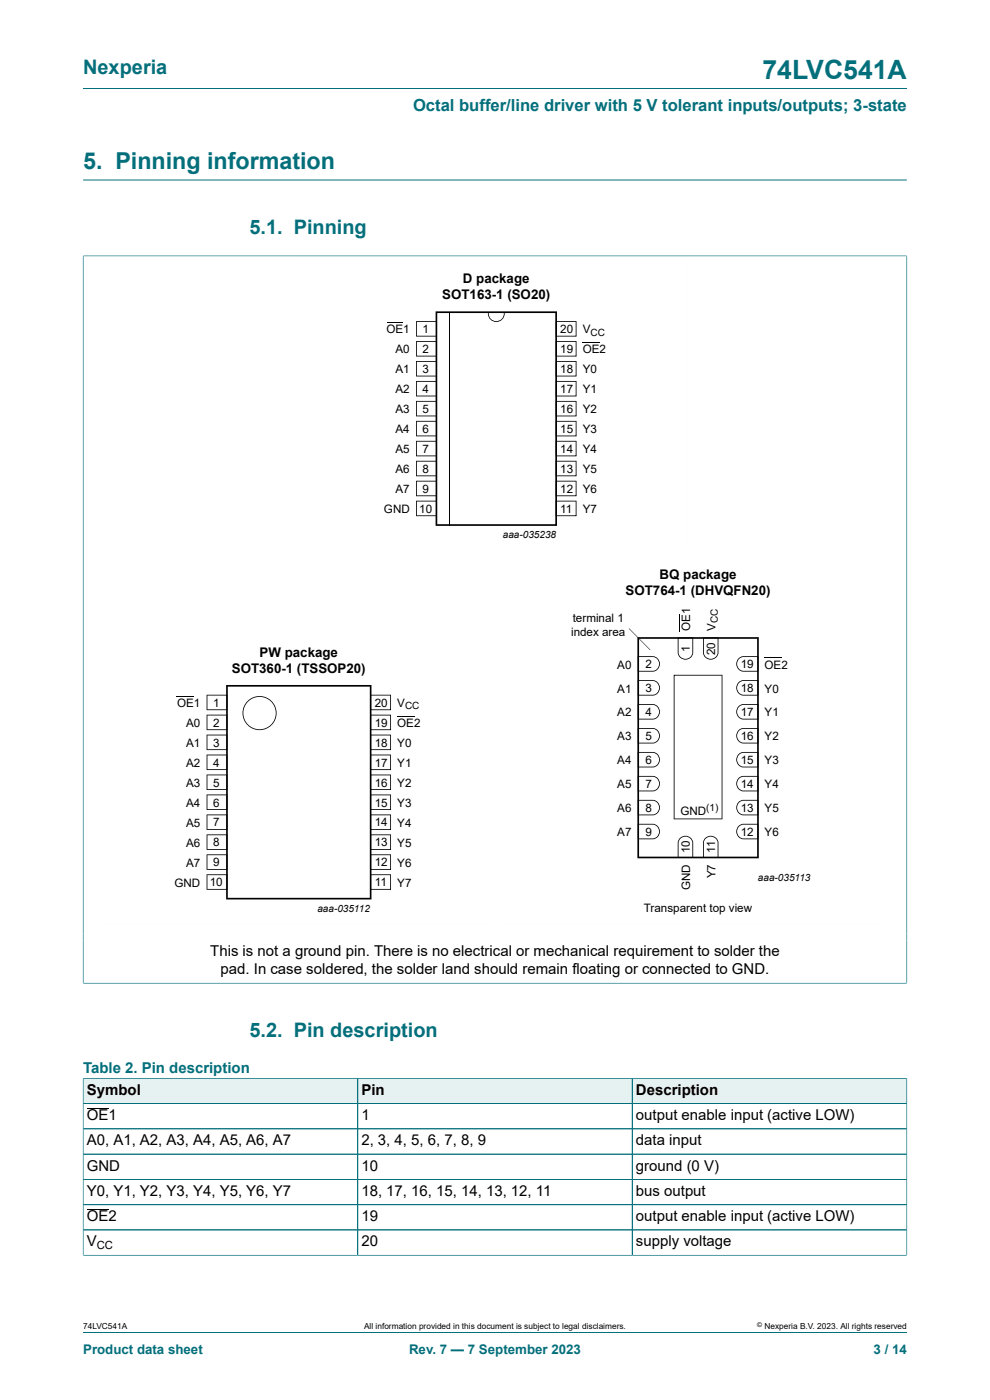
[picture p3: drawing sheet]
<svg xmlns="http://www.w3.org/2000/svg" width="210mm" height="297mm" viewBox="0 0 210 297" stroke-linecap="round" stroke-linejoin="round" font-family="sans-serif">
<path d="M17.6 18.8h174.8M17.6 38.2h174.8M17.6 54.3h174.8M17.6 54.2v143.9M192.4 54.2v143.9" fill="none" stroke="#036f7b" stroke-width=".21"/>
<path d="M64.1 55.7h81.8v61.1h-81.8zM64.1 55.7v61.1h81.8v-61.1z" fill="#fefefe"/>
<g fill="#000">
<path d="M88.3 68.1h4.4v3.2h-.2v-3h-4.1v2.9h4.2l.1 .2h-4.4zM88.3 72.4h4.4v3.1h-.2v-3h-4.1v3h4.2l.1 .1h-4.4zM88.3 76.6h4.4v3.2h-.2v-3h-4.1v2.9h4.2l.1 .2h-4.4zM103.5 66.2h.2a1.63 1.63 0 0 0 1.6 1.9 1.63 1.63 0 0 0 1.6-1.9h.2a1.8 1.8 0 0 1-1.8 2.1 1.8 1.8 0 0 1-1.8-2.1zM117.9 76.6h4.4v3.2h-.2v-3h-4v2.9h4.1l.1 .2h-4.4zM117.9 68.1h4.4v3.2h-.2v-3h-4v2.9h4.1l.1 .2h-4.4zM117.9 72.4h4.4v3.1h-.2v-3h-4v3h4.1l.1 .1h-4.4zM88.3 80.8h4.4v3.2h-.2v-3h-4.1v2.9h4.2l.1 .2h-4.4zM88.3 85.1h4.4v3.1h-.2v-3h-4.1v3h4.2l.1 .1h-4.4zM88.3 89.3h4.4v3.2h-.2v-3h-4.1v2.9h4.2l.1 .2h-4.4zM88.3 93.5h4.4v3.2h-.2v-3h-4.1v2.9h4.2l.1 .2h-4.4zM117.9 93.5h4.4v3.2h-.2v-3h-4v2.9h4.1l.1 .2h-4.4z"/>
<path d="M117.9 85.1h4.4v3.1h-.2v-3h-4v3h4.1l.1 .1h-4.4zM117.9 89.3h4.4v3.2h-.2v-3h-4v2.9h4.1l.1 .2h-4.4zM117.9 80.8h4.4v3.2h-.2v-3h-4v2.9h4.1l.1 .2h-4.4zM88.3 97.8h4.4v3.1h-.2v-3h-4.1v3h4.2l.1 .1h-4.4zM88.3 102h4.4v3.2h-.2v-3h-4.1v2.9h4.2l.1 .2h-4.4zM88.3 106.2h4.4v3.2h-.2v-3h-4.1v2.9h4.2l.1 .2h-4.4zM92.4 66.1h25.7v45.3h-.1v-.2v.2h-.2v-45h-25v44.8h25.2l.1 .4h-25.7zM117.9 102h4.4v3.2h-.2v-3h-4v2.9h4.1l.1 .2h-4.4zM117.9 106.2h4.4v3.2h-.2v-3h-4v2.9h4.1l.1 .2h-4.4zM117.9 97.8h4.4v3.1h-.2v-3h-4v3h4.1l.1 .1h-4.4zM43.8 147.4h4.4v3.2h-.1v-3h-4.1v2.9h4.1l.1 .2h-4.4zM43.8 151.6h4.4v3.2h-.1v-3h-4.1v2.9h4.1l.1 .2h-4.4z"/>
<path d="M43.8 155.8h4.4v3.2h-.1v-3h-4.1v2.9h4.1l.1 .2h-4.4zM52.5 148.7a3.5 3.5 0 0 1 3.9-.8 3.5 3.5 0 0 1 2.2 3.4 3.5 3.5 0 0 0-5.3-3 3.5 3.5 0 0 0 .2 6 3.5 3.5 0 0 0 5.1-3 3.6 3.6 0 0 1-5 3.3 3.6 3.6 0 0 1-1.1-5.9zM78.5 155.8h4.4v3.2h-.1v-3h-4.1v2.9h4.2v.2h-4.4zM78.5 147.4h4.4v3.2h-.1v-3h-4.1v2.9h4.2v.2h-4.4zM78.5 151.6h4.4v3.2h-.1v-3h-4.1v2.9h4.2v.2h-4.4zM43.8 160.1h4.4v3.2h-.1v-3h-4.1v2.9h4.1l.1 .2h-4.4zM43.8 164.3h4.4v3.2h-.1v-3h-4.1v2.9h4.1l.1 .2h-4.4zM43.8 168.5h4.4v3.2h-.1v-3h-4.1v2.9h4.1l.1 .2h-4.4zM43.8 172.8h4.4v3.2h-.1v-3h-4.1v2.9h4.1l.1 .2h-4.4zM78.5 172.8h4.4v3.2h-.1v-3h-4.1v2.9h4.2v.2h-4.4zM78.5 164.3h4.4v3.2h-.1v-3h-4.1v2.9h4.2v.2h-4.4zM78.5 168.5h4.4v3.2h-.1v-3h-4.1v3h4.2v.1h-4.4z"/>
<path d="M78.5 160.1h4.4v3.2h-.1v-3h-4.1v2.9h4.2v.2h-4.4zM43.8 177h4.4v3.2h-.1v-3h-4.1v2.9h4.1l.1 .2h-4.4zM43.8 181.2h4.4v3.2h-.1v-3h-4.1v3h4.1l.1 .1h-4.4zM43.8 185.5h4.4v3.2h-.1v-3h-4.1v2.9h4.1l.1 .2h-4.4zM48 145.3h30.8v45.3h-.2v-.1v.1h-.2v-44.9h-30.1v44.8h30.3l.2 .3h-30.8zM78.5 181.2h4.4v3.2h-.1v-3h-4.1v3h4.2v.1h-4.4zM78.5 185.5h4.4v3.2h-.1v-3h-4.1v2.9h4.2v.2h-4.4zM78.5 177h4.4v3.2h-.1v-3h-4.1v2.9h4.2v.2h-4.4z"/>
</g>
<path d="M82.1 68.5h3.4M95.4 66.2v45.3M123.6 72.7h3.7" fill="none" stroke="#000" stroke-width=".21"/>
<path d="M22.5 135h81.8v61h-81.8zM22.5 135v61h81.8v-61z" fill="#fefefe"/>
<path d="M37.4 147.7h3.7M84.3 152h3.6" fill="none" stroke="#000" stroke-width=".21"/>
<path d="M105.7 118.8h81.8v77.2h-81.8zM105.7 118.8v77.2h81.8v-77.2z" fill="#fefefe"/>
<g fill="#000">
<path d="M133.4 133.3l4.5 4.6zM135.3 139.2h3.2a1.65 1.65 0 0 1 1.5 1.6 1.65 1.65 0 0 1-1.5 1.7h-3.2v-3.2h.2v3h3a1.47 1.47 0 0 0 1.3-1.5 1.47 1.47 0 0 0-1.3-1.4h-3.1zM143.8 135.3h3.2v3.1a1.65 1.65 0 0 1-1.6 1.5 1.65 1.65 0 0 1-1.6-1.5v-3.1h.1v3.1a1.47 1.47 0 0 0 1.5 1.4 1.47 1.47 0 0 0 1.5-1.4v-3h-3.1zM149.1 135.3h3.3v3.1a1.65 1.65 0 0 1-1.6 1.5 1.65 1.65 0 0 1-1.7-1.5v-3.1h.2v3.1a1.47 1.47 0 0 0 1.5 1.4 1.47 1.47 0 0 0 1.4-1.4v-3h-3zM156.6 139.7l.8-.5h3.4v.2h-3.1a1.47 1.47 0 0 0-1.3 1.4 1.47 1.47 0 0 0 1.3 1.5h3v-3l.2-.1v3.3h-3.2a1.66 1.66 0 0 1-1.4-1.1 1.66 1.66 0 0 1 .3-1.7zM135.3 159.5h3.2a1.65 1.65 0 0 1 1.5 1.7 1.65 1.65 0 0 1-1.5 1.6h-3.2v-3.2h.2v3h3a1.47 1.47 0 0 0 1.3-1.4 1.47 1.47 0 0 0-1.3-1.5h-3.1zM135.3 154.4h3.2a1.65 1.65 0 0 1 1.5 1.7 1.65 1.65 0 0 1-1.5 1.6h-3.2v-3.2h.2v3.1h3a1.47 1.47 0 0 0 1.3-1.5 1.47 1.47 0 0 0-1.3-1.5h-3.1zM135.3 149.4h3.2a1.65 1.65 0 0 1 1.5 1.6 1.65 1.65 0 0 1-1.5 1.6h-3.2v-3.1h.2v3h3a1.47 1.47 0 0 0 1.3-1.5 1.47 1.47 0 0 0-1.3-1.5h-3.1zM135.3 144.3h3.2a1.65 1.65 0 0 1 1.5 1.6 1.65 1.65 0 0 1-1.5 1.7h-3.2v-3.2h.2v3h3a1.47 1.47 0 0 0 1.3-1.5 1.47 1.47 0 0 0-1.3-1.4h-3.1zM142.9 143.2h10.3v30.6h-10.3v-30.6h.2v30.4h10v-30.3h-10.1zM156.6 160l.8-.4 3.4-.1v.2h-3.1a1.47 1.47 0 0 0-1.3 1.5 1.47 1.47 0 0 0 1.3 1.4h3v-3l.2-.1v3.3h-3.2a1.66 1.66 0 0 1-1.4-1 1.66 1.66 0 0 1 .3-1.8zM156.6 155l.8-.5 3.4-.1v.2h-3.1a1.47 1.47 0 0 0-1.3 1.5 1.47 1.47 0 0 0 1.3 1.5h3v-3.1l.2-.1v3.3h-3.2a1.66 1.66 0 0 1-1.4-1 1.66 1.66 0 0 1 .3-1.7z"/>
<path d="M156.6 149.9l.8-.5h3.4v.1h-3.1a1.47 1.47 0 0 0-1.3 1.5 1.47 1.47 0 0 0 1.3 1.5h3v-3l.2-.1v3.2h-3.2a1.66 1.66 0 0 1-1.4-1 1.66 1.66 0 0 1 .3-1.7zM156.6 144.8l.8-.5h3.4v.2h-3.1a1.47 1.47 0 0 0-1.3 1.4 1.47 1.47 0 0 0 1.3 1.5h3v-3l.2-.1v3.3h-3.2a1.66 1.66 0 0 1-1.4-1.1 1.66 1.66 0 0 1 .3-1.7zM135.3 174.8h3.2a1.65 1.65 0 0 1 1.5 1.6 1.65 1.65 0 0 1-1.5 1.6h-3.2v-3.1h.2v3h3a1.47 1.47 0 0 0 1.3-1.5 1.47 1.47 0 0 0-1.3-1.5h-3.1zM135.3 169.7h3.2a1.65 1.65 0 0 1 1.5 1.6 1.65 1.65 0 0 1-1.5 1.7h-3.2v-3.2h.2v3h3a1.47 1.47 0 0 0 1.3-1.5 1.47 1.47 0 0 0-1.3-1.4h-3.1zM135.3 164.6h3.2a1.65 1.65 0 0 1 1.5 1.6 1.65 1.65 0 0 1-1.5 1.7h-3.2v-3.2h.2v3h3a1.47 1.47 0 0 0 1.3-1.5 1.47 1.47 0 0 0-1.3-1.4h-3.1zM156.6 175.3l.8-.5h3.4v.1h-3.1a1.47 1.47 0 0 0-1.3 1.5 1.47 1.47 0 0 0 1.3 1.5h3v-3l.2-.1v3.2h-3.2a1.66 1.66 0 0 1-1.4-1 1.66 1.66 0 0 1 .3-1.7zM156.6 170.2l.8-.5h3.4v.2h-3.1a1.47 1.47 0 0 0-1.3 1.4 1.47 1.47 0 0 0 1.3 1.5h3v-3l.2-.1v3.3h-3.2a1.66 1.66 0 0 1-1.4-1.1 1.66 1.66 0 0 1 .3-1.7zM156.6 165.1l.8-.5h3.4v.2h-3.1a1.47 1.47 0 0 0-1.3 1.4 1.47 1.47 0 0 0 1.3 1.5h3v-3l.2-.1v3.3h-3.2a1.66 1.66 0 0 1-1.4-1.1 1.66 1.66 0 0 1 .3-1.7zM135.2 135.2h25.8v46.9h-25.6v-.2h.2h-.2v-.2h25.2v-46.2h-25v46.4l-.4 .2zM144.3 177.7a1.66 1.66 0 0 1 1.7-.3 1.66 1.66 0 0 1 1 1.4v3.2h-3.2v-.2h3.1v-3a1.47 1.47 0 0 0-1.5-1.3 1.47 1.47 0 0 0-1.5 1.3v3.1l-.1 .1v-3.2l.1-.6zM149.6 177.7a1.66 1.66 0 0 1 1.7-.3 1.66 1.66 0 0 1 1.1 1.4v3.2h-3.2v-.2h3v-3a1.47 1.47 0 0 0-1.4-1.3 1.47 1.47 0 0 0-1.5 1.3v3.1l-.2 .1v-3.2l.2-.6z"/>
</g>
<path d="M144.1 130.3v3.6M162.2 139.6h3.7" fill="none" stroke="#000" stroke-width=".21"/>
<path d="M17.6 54.4v154.2M17.7 54.3h174.6M192.4 54.4v154.2M17.6 208.6h174.8" fill="none" stroke="#036f7b" stroke-width=".21"/>
<path d="M17.7 228.8h58.1v5.2h-58.1z" fill="#e6f1f2"/>
<path d="M17.6 228.7v5.4h58.3v-5.3h-58.3" fill="none" stroke="#036f7b" stroke-width=".21"/>
<path d="M75.9 228.8h58.1v5.2h-58.1z" fill="#e6f1f2"/>
<path d="M75.9 228.8h58.2v5.3h-58.2z" fill="none" stroke="#036f7b" stroke-width=".21"/>
<path d="M134.2 228.8h58.1v5.2h-58.1z" fill="#e6f1f2"/>
<g fill="none" stroke="#036f7b" stroke-width=".21">
<path d="M17.6 234.1h174.8M17.6 239.5h174.8M17.6 228.8v37.6M17.7 228.8h174.7M75.9 228.8v37.5M134.1 228.8v37.5M192.4 228.7v37.7M17.6 244.8h174.8M17.6 250.2h174.8M17.6 255.6h174.8M17.6 266.3h174.8M17.6 260.9h174.8"/>
<path d="M17.6 282.6h174.8"/>
</g>
<path d="M18.4 235.1h4.6M18.4 256.6h4.6" fill="none" stroke="#000" stroke-width=".21"/>
<text font-size="5.6" fill="#036f7b" x="161.7" y="16.8">74LVC541A</text>
<text font-size="4.9" fill="#036f7b" x="17.6" y="35.9">5. Pinning information</text>
<g font-size="4.2" fill="#036f7b">
<text x="17.6" y="15.6">Nexperia</text>
<text x="52.9" y="49.7">5.1. Pinning</text>
<text x="52.9" y="220">5.2. Pin description</text>
</g>
<text font-size="3.5" fill="#036f7b" x="87.6" y="23.7">Octal buffer/line driver with 5 V tolerant inputs/outputs; 3-state</text>
<g font-size="3.2">
<text x="44.6" y="202.9">This is not a ground pin. There is no electrical or mechanical requirement to solder the</text>
<text x="46.8" y="206.7">pad. In case soldered, the solder land should remain floating or connected to GND.</text>
<text x="18.4" y="232.3">Symbol</text>
<text x="76.7" y="232.3">Pin</text>
<text x="134.9" y="232.3">Description</text>
<text x="18.4" y="237.6">OE1</text>
<text x="76.7" y="237.6">1</text>
<text x="134.9" y="237.6">output enable input (active LOW)</text>
<text x="18.4" y="243">A0, A1, A2, A3, A4, A5, A6, A7</text>
<text x="76.7" y="243">2, 3, 4, 5, 6, 7, 8, 9</text>
<text x="134.9" y="243">data input</text>
<text x="18.4" y="248.3">GND</text>
<text x="76.7" y="248.3">10</text>
<text x="134.9" y="248.3">ground (0 V)</text>
<text x="18.4" y="253.7">Y0, Y1, Y2, Y3, Y4, Y5, Y6, Y7</text>
<text x="76.7" y="253.7">18, 17, 16, 15, 14, 13, 12, 11</text>
<text x="134.9" y="253.7">bus output</text>
<text x="18.4" y="259.1">OE2</text>
<text x="76.7" y="259.1">19</text>
<text x="134.9" y="259.1">output enable input (active LOW)</text>
<text x="18.4" y="264.4">V</text>
<text x="76.7" y="264.4">20</text>
<text x="134.9" y="264.4">supply voltage</text>
</g>
<text font-size="3.2" fill="#036f7b" x="17.6" y="227.7">Table 2. Pin description</text>
<g font-size="2.8">
<text x="93.8" y="63.4">SOT163-1 (SO20)</text>
<text x="98.2" y="60">D package</text>
<text x="139.9" y="122.9">BQ package</text>
<text x="132.7" y="126.3">SOT764-1 (DHVQFN20)</text>
<text x="49.2" y="142.7">SOT360-1 (TSSOP20)</text>
<text x="55.1" y="139.3">PW package</text>
</g>
<g font-size="2.8" fill="#036f7b">
<text x="17.6" y="287.2">Product data sheet</text>
<text x="86.8" y="287.2">Rev. 7 — 7 September 2023</text>
<text x="185.3" y="287.2">3 / 14</text>
</g>
<g font-size="2.5">
<text x="82" y="70.7">OE1</text>
<text x="89.6" y="70.7">1</text>
<text x="118.9" y="70.7">20</text>
<text x="123.6" y="70.7">V</text>
<text x="83.9" y="75">A0</text>
<text x="89.6" y="74.9">2</text>
<text x="118.9" y="74.9">19</text>
<text x="123.6" y="75">OE2</text>
<text x="83.9" y="79.2">A1</text>
<text x="83.9" y="83.4">A2</text>
<text x="89.6" y="79.1">3</text>
<text x="89.6" y="83.4">4</text>
<text x="118.9" y="79.1">18</text>
<text x="118.9" y="83.4">17</text>
<text x="123.6" y="79.2">Y0</text>
<text x="123.6" y="83.4">Y1</text>
<text x="83.9" y="87.7">A3</text>
<text x="89.6" y="87.6">5</text>
<text x="118.9" y="87.6">16</text>
<text x="123.6" y="87.7">Y2</text>
<text x="83.9" y="91.9">A4</text>
<text x="89.6" y="91.8">6</text>
<text x="118.9" y="91.8">15</text>
<text x="123.6" y="91.9">Y3</text>
<text x="83.9" y="96.1">A5</text>
<text x="83.9" y="100.4">A6</text>
<text x="89.6" y="96.1">7</text>
<text x="89.6" y="100.3">8</text>
<text x="118.9" y="96.1">14</text>
<text x="118.9" y="100.3">13</text>
<text x="123.6" y="96.1">Y4</text>
<text x="123.6" y="100.4">Y5</text>
<text x="83.9" y="104.6">A7</text>
<text x="89.6" y="104.5">9</text>
<text x="118.9" y="104.5">12</text>
<text x="123.6" y="104.6">Y6</text>
<text x="81.4" y="108.8">GND</text>
<text x="88.9" y="108.8">10</text>
<text x="118.9" y="108.8">11</text>
<text x="123.6" y="108.8">Y7</text>
<text x="121.5" y="131.9">terminal 1</text>
<text x="121.1" y="134.9">index area</text>
<text x="146.4" y="133.9" transform="rotate(-90 146.4 133.9)">OE1</text>
<text x="151.7" y="133.9" transform="rotate(-90 151.7 133.9)">V</text>
<text x="130.9" y="141.8">A0</text>
<text x="137" y="141.8">2</text>
<text x="146.3" y="138.3" transform="rotate(-90 146.3 138.3)">1</text>
<text x="151.7" y="139" transform="rotate(-90 151.7 139)">20</text>
<text x="157.1" y="141.8">19</text>
<text x="162.2" y="141.8">OE2</text>
<text x="45.2" y="149.9">1</text>
<text x="79.5" y="149.9">20</text>
<text x="130.9" y="146.9">A1</text>
<text x="137" y="146.8">3</text>
<text x="157.1" y="146.8">18</text>
<text x="162.2" y="146.9">Y0</text>
<text x="37.6" y="150">OE1</text>
<text x="39.5" y="154.2">A0</text>
<text x="45.2" y="154.2">2</text>
<text x="79.5" y="154.2">19</text>
<text x="84.3" y="150">V</text>
<text x="84.3" y="154.2">OE2</text>
<text x="130.9" y="152">A2</text>
<text x="137" y="151.9">4</text>
<text x="157.1" y="151.9">17</text>
<text x="162.2" y="152">Y1</text>
<text x="39.5" y="158.5">A1</text>
<text x="45.2" y="158.4">3</text>
<text x="79.5" y="158.4">18</text>
<text x="84.3" y="158.5">Y0</text>
<text x="130.9" y="157.1">A3</text>
<text x="137" y="157">5</text>
<text x="157.1" y="157">16</text>
<text x="162.2" y="157.1">Y2</text>
<text x="39.5" y="162.7">A2</text>
<text x="39.5" y="166.9">A3</text>
<text x="45.2" y="162.6">4</text>
<text x="45.2" y="166.9">5</text>
<text x="79.5" y="166.9">16</text>
<text x="79.5" y="162.6">17</text>
<text x="84.3" y="162.7">Y1</text>
<text x="84.3" y="166.9">Y2</text>
<text x="130.9" y="167.2">A5</text>
<text x="130.9" y="162.1">A4</text>
<text x="137" y="167.2">7</text>
<text x="137" y="162.1">6</text>
<text x="157.1" y="167.2">14</text>
<text x="157.1" y="162.1">15</text>
<text x="162.2" y="167.2">Y4</text>
<text x="162.2" y="162.1">Y3</text>
<text x="39.5" y="171.2">A4</text>
<text x="45.2" y="171.1">6</text>
<text x="79.5" y="171.1">15</text>
<text x="84.3" y="171.2">Y3</text>
<text x="130.9" y="172.3">A6</text>
<text x="137" y="172.2">8</text>
<text x="144.3" y="172.9">GND</text>
<text x="157.1" y="172.2">13</text>
<text x="162.2" y="172.3">Y5</text>
<text x="39.5" y="175.4">A5</text>
<text x="39.5" y="179.6">A6</text>
<text x="45.2" y="175.3">7</text>
<text x="45.2" y="179.6">8</text>
<text x="79.5" y="175.3">14</text>
<text x="79.5" y="179.6">13</text>
<text x="84.3" y="175.4">Y4</text>
<text x="84.3" y="179.6">Y5</text>
<text x="130.9" y="177.4">A7</text>
<text x="137" y="177.3">9</text>
<text x="157.1" y="177.3">12</text>
<text x="162.2" y="177.4">Y6</text>
<text x="39.5" y="183.9">A7</text>
<text x="45.2" y="183.8">9</text>
<text x="79.5" y="183.8">12</text>
<text x="84.3" y="183.9">Y6</text>
<text x="146.3" y="181" transform="rotate(-90 146.3 181)">10</text>
<text x="151.7" y="181" transform="rotate(-90 151.7 181)">11</text>
<text x="37" y="188.1">GND</text>
<text x="44.5" y="188">10</text>
<text x="79.5" y="188">11</text>
<text x="84.3" y="188.1">Y7</text>
<text x="146.4" y="188.8" transform="rotate(-90 146.4 188.8)">GND</text>
<text x="151.7" y="186.3" transform="rotate(-90 151.7 186.3)">Y7</text>
<text x="136.6" y="193.5">Transparent top view</text>
</g>
<text font-size="2.4" x="20.5" y="265">CC</text>
<g font-size="2.1">
<text x="125.3" y="71.2">CC</text>
<text x="106.7" y="114.2">aaa-035238</text>
<text x="152.2" y="132.2" transform="rotate(-90 152.2 132.2)">CC</text>
<text x="85.9" y="150.5">CC</text>
<text x="149.8" y="172.1">(1)</text>
<text x="160.8" y="187">aaa-035113</text>
<text x="67.3" y="193.5">aaa-035112</text>
</g>
<g font-size="1.8">
<text x="17.6" y="282">74LVC541A</text>
<text x="77.2" y="282">All information provided in this document is subject to legal disclaimers.</text>
<text x="162.2" y="282">Nexperia B.V. 2023. All rights reserved</text>
</g>
<text font-size="1.4" x="160.6" y="281.6">©</text>
</svg>
